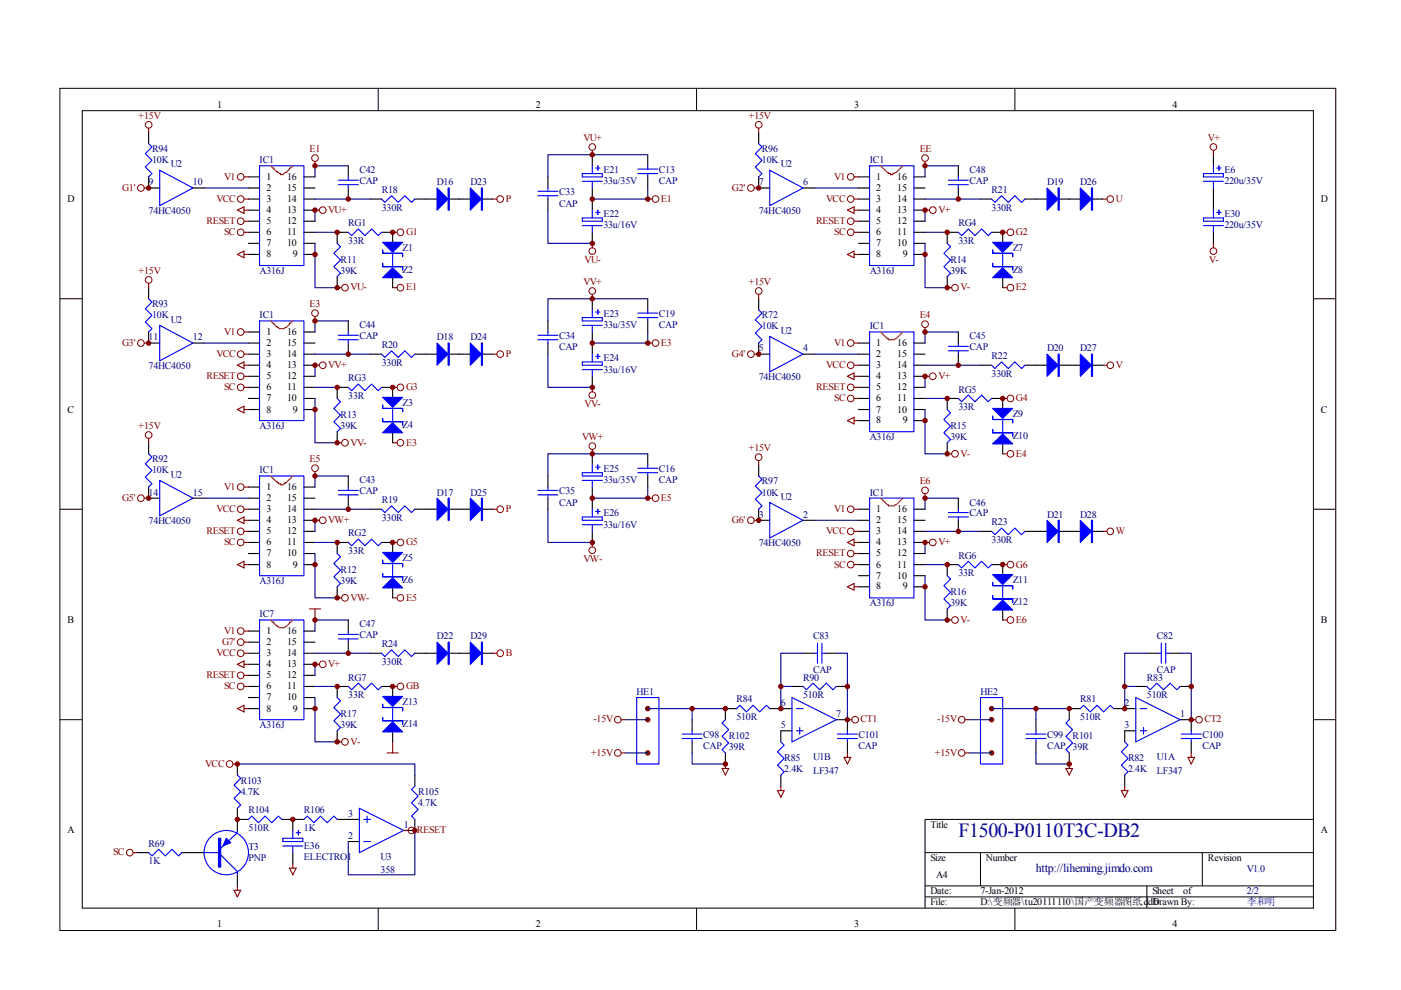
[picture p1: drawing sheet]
<svg xmlns="http://www.w3.org/2000/svg" width="297mm" height="210mm" viewBox="0 0 297 210" stroke-linecap="round" stroke-linejoin="round" font-family="sans-serif">
<g fill="none" stroke="#000" stroke-width=".21">
<path d="M12.7 18.7h270.5v178.6h-270.5zM80.2 18.7v4.7M147.7 18.7v4.7M215.2 18.7v4.7M17.4 23.5h261.1v169h-261.1zM12.7 63.3h4.7M278.4 63.3h4.7M12.7 108h4.7M278.4 108h4.7M12.7 152.6h4.7M278.4 152.6h4.7M278.4 173.7h-82.3v18.8"/>
<path d="M80.2 192.5v4.7M147.7 192.5v4.7M196.1 180.8h82.3M196.1 187.8h82.3M196.1 190.2h82.3M207.9 180.8v7M215.2 192.5v4.7M243.2 187.8v4.7M254.9 180.8v7"/>
</g>
<g fill="none" stroke="#00f" stroke-width=".23">
<path d="M31.5 30.5l.7 .7-1.4 1.4 1.4 1.4-1.4 1.4 1.4 1.4-.7 .7M33.9 36.1l7 3.8-7 3.7zM55 35.2h9.4v21.1h-9.4zM71.7 38.2h4.3M71.7 39.2h4.3M73.8 37.5v.7M73.8 39.2v.7M116.2 39.9v.7M123.5 36.8h4.2v.7h-4.2zM123.5 38.4h4.2M125.6 35.2v1.6M125.6 38.4v1.5"/>
<path d="M126.3 35.6h.9M126.8 35.2v.9M135.2 36.8h4.3M135.2 35.9h4.3M137.3 35.2v.7M137.3 36.8v.7M160.9 30.5l.7 .7-1.5 1.4 1.5 1.4-1.5 1.4 1.5 1.4-.7 .7M163.2 36.1l7.1 3.8-7.1 3.7zM184.4 35.2h9.4v21.1h-9.4zM201.1 38.2h4.2M201.1 39.2h4.2M203.2 37.5v.7"/>
<path d="M203.2 39.2v.7M255.2 36.8h4.2v.7h-4.2zM255.2 38.4h4.2M257.3 35.2v1.6M257.3 38.4v1.5M258 35.6h.9M258.4 35.2v.9M71.5 51.6l.7 .7-1.4 1.4 1.4 1.4-1.4 1.4 1.4 1.4-.7 .7M73.8 49.3l.7 .7 1.5-1.5 1.4 1.5 1.4-1.5 1.4 1.5 .7-.7M80.9 42.2l.7 .7 1.4-1.4 1.4 1.4 1.4-1.4 1.4 1.4 .8-.7M83.2 53.9v2.4M114.1 41.5h4.2"/>
<path d="M114.1 40.6h4.2M116.2 41.5v.7M123.5 46.2h4.2v.7h-4.2zM123.5 47.8h4.2M125.6 44.6v1.6M125.6 47.8v1.5M126.3 45h.9M126.8 44.6v.9M200.8 51.6l.7 .7-1.4 1.4 1.4 1.4-1.4 1.4 1.4 1.4-.7 .7M203.2 49.3l.7 .7 1.4-1.5 1.4 1.5 1.4-1.5 1.4 1.5 .7-.7M210.2 42.2l.7 .7 1.5-1.4 1.4 1.4 1.4-1.4 1.4 1.4 .7-.7M212.6 53.9v2.4"/>
<path d="M255.2 47.8h4.2M255.2 46.2h4.2v.7h-4.2zM257.3 44.6v1.6M257.3 47.8v1.5M258 45h.9M258.4 44.6v.9M31.5 63.3l.7 .7-1.4 1.5 1.4 1.4-1.4 1.4 1.4 1.4-.7 .7M33.9 69l7 3.7-7 3.8zM55 68h9.4v21.2h-9.4zM71.7 71.1h4.3M71.7 72h4.3M73.8 70.4v.7"/>
<path d="M73.8 72v.7M80.9 75.1l.7 .7 1.4-1.4 1.4 1.4 1.4-1.4 1.4 1.4 .8-.7M114.1 71.1h4.2M114.1 72h4.2M116.2 70.4v.7M116.2 72v.7M123.5 67.3h4.2v.7h-4.2zM123.5 76.7h4.2v.7h-4.2zM123.5 69h4.2M123.5 78.4h4.2M125.6 65.7v1.6M125.6 69v1.4"/>
<path d="M125.6 75.1v1.6M125.6 78.4v1.4M126.3 66.2h.9M126.3 75.6h.9M126.8 65.7v.9M126.8 75.1v.9M135.2 67.3h4.3M135.2 66.4h4.3M137.3 65.7v.7M137.3 67.3v.7M160.9 65.7l.7 .7-1.5 1.4 1.5 1.4-1.5 1.4 1.5 1.4-.7 .7M163.2 71.3l7.1 3.8-7.1 3.7z"/>
<path d="M184.4 70.4h9.4v21.1h-9.4zM201.1 73.4h4.2M201.1 74.4h4.2M203.2 72.7v.7M203.2 74.4v.7M210.2 77.4l.7 .7 1.5-1.4 1.4 1.4 1.4-1.4 1.4 1.4 .7-.7M31.5 96.2l.7 .7-1.4 1.4 1.4 1.4-1.4 1.5 1.4 1.4-.7 .7M71.5 84.5l.7 .7-1.4 1.4 1.4 1.4-1.4 1.4 1.4 1.4-.7 .7M73.8 82.1l.7 .7 1.5-1.4 1.4 1.4 1.4-1.4 1.4 1.4 .7-.7M83.2 86.8v2.4M125.6 98.6v1.6M126.3 99h.9"/>
<path d="M126.8 98.6v.9M135.2 99.3h4.3M137.3 98.6v.7M200.8 86.8l.7 .7-1.4 1.4 1.4 1.5-1.4 1.4 1.4 1.4-.7 .7M203.2 84.5l.7 .7 1.4-1.4 1.4 1.4 1.4-1.4 1.4 1.4 .7-.7M212.6 89.2v2.3M33.9 101.9l7 3.7-7 3.8zM55 100.9h9.4v21.2h-9.4zM71.5 117.4l.7 .7-1.4 1.4 1.4 1.4-1.4 1.4 1.4 1.4-.7 .7M71.7 104h4.3M71.7 104.9h4.3M73.8 115l.7 .7 1.5-1.4 1.4 1.4 1.4-1.4 1.4 1.4 .7-.7"/>
<path d="M73.8 103.3v.7M73.8 104.9v.7M80.9 108l.7 .7 1.4-1.4 1.4 1.4 1.4-1.4 1.4 1.4 .8-.7M83.2 119.7v2.4M114.1 104h4.2M114.1 104.9h4.2M116.2 103.3v.7M116.2 104.9v.7M123.5 109.6h4.2v.7h-4.2zM123.5 100.2h4.2v.7h-4.2zM123.5 101.9h4.2M123.5 111.3h4.2"/>
<path d="M125.6 101.9v1.4M125.6 108v1.6M125.6 111.3v1.4M126.3 108.4h.9M126.8 108v.9M135.2 100.2h4.3M137.3 100.2v.7M160.9 100.9l.7 .7-1.5 1.4 1.5 1.4-1.5 1.5 1.5 1.4-.7 .7M163.2 106.6l7.1 3.7-7.1 3.8zM184.4 105.6h9.4v21.2h-9.4zM201.1 108.7h4.2M201.1 109.6h4.2"/>
<path d="M203.2 119.7l.7 .7 1.4-1.4 1.4 1.4 1.4-1.4 1.4 1.4 .7-.7M203.2 108v.7M203.2 109.6v.7M210.2 112.7l.7 .7 1.5-1.4 1.4 1.4 1.4-1.4 1.4 1.4 .7-.7M55 131.5h9.4v21.1h-9.4zM71.7 134.5h4.3M71.7 135.4h4.3M73.8 133.8v.7M73.8 135.4v.8M80.9 138.5l.7 .7 1.4-1.4 1.4 1.4 1.4-1.4 1.4 1.4 .8-.7M172.6 138.5h.7M173.3 136.4v4.2"/>
<path d="M174.3 138.5h.7M174.3 136.4v4.2M200.8 122.1l.7 .7-1.4 1.4 1.4 1.4-1.4 1.4 1.4 1.4-.7 .7M212.6 124.4v2.4M245.5 138.5h.7M246.2 136.4v4.2M247.2 138.5h.7M247.2 136.4v4.2M71.5 147.9l.7 .7-1.4 1.4 1.4 1.4-1.4 1.4 1.4 1.4-.7 .7M73.8 145.5l.7 .8 1.5-1.5 1.4 1.5 1.4-1.5 1.4 1.5 .7-.8M83.2 150.2v2.4M135 147.9h4.7v14.1h-4.7z"/>
<path d="M144.6 155.6h4.3M144.6 156.6h4.3M146.7 154.9v.7M146.7 156.6v.7M153.8 152.6l-.7 .7 1.4 1.4-1.4 1.4 1.4 1.4-1.4 1.4 .7 .7M156.2 150.2l.7-.7 1.4 1.4 1.4-1.4 1.4 1.4 1.4-1.4 .7 .7M165.6 157.3l.7 .7-1.4 1.4 1.4 1.4-1.4 1.4 1.4 1.4-.7 .7M167.9 147.9l9.4 4.7-9.4 4.7zM168.8 150.2h1.5M168.8 154.9h1.5M169.6 154.2v1.4M170.3 145.5l.7 .8 1.4-1.5 1.4 1.5 1.4-1.5 1.4 1.5 .7-.8"/>
<path d="M177.6 155.6h4.2M177.6 156.6h4.2M179.7 154.9v.7M179.7 156.6v.7M207.9 147.9h4.7v14.1h-4.7zM217.5 155.6h4.3M217.5 156.6h4.3M219.6 154.9v.7M219.6 156.6v.7M226.7 152.6l-.7 .7 1.4 1.4-1.4 1.4 1.4 1.4-1.4 1.4 .7 .7M229 150.2l.8-.7 1.4 1.4 1.4-1.4 1.4 1.4 1.4-1.4 .7 .7M238.5 157.3l.7 .7-1.5 1.4 1.5 1.4-1.5 1.4 1.5 1.4-.7 .7"/>
<path d="M240.8 147.9l9.4 4.7-9.4 4.7zM241.7 150.2h1.5M241.7 154.9h1.5M242.5 154.2v1.4M243.2 145.5l.7 .8 1.4-1.5 1.4 1.5 1.4-1.5 1.4 1.5 .7-.8M250.4 155.6h4.3M250.4 156.6h4.3M252.6 154.9v.7M252.6 156.6v.7M50.3 164.3l.7 .7-1.4 1.5 1.4 1.4-1.4 1.4 1.4 1.4-.7 .7M50.3 176.1v.4l-3.5 3.3M52.7 173.7l.7-.7 1.4 1.4 1.4-1.4 1.4 1.4 1.4-1.4 .7 .7"/>
<path d="M60 177.7h4.2v.7h-4.2zM60 179.4h4.2M62.1 176.1v1.6M62.1 179.4v1.4M62.8 176.5h.9M63.3 176.1v.9M64.4 173.7l.7-.7 1.5 1.4 1.4-1.4 1.4 1.4 1.4-1.4 .7 .7M76.2 171.4l9.4 4.7-9.4 4.7zM77.1 178.4h1.4M77.1 173.7h1.4M77.8 173v1.4M88 166.7l-.8 .7 1.5 1.4-1.5 1.4 1.5 1.4-1.5 1.4 .8 .7"/>
<path d="M31.5 180.8l.7 .7 1.4-1.4 1.4 1.4 1.4-1.4 1.5 1.4 .7-.7M43 180.8h3.3M46.8 181.2l3.5 3.6v.7"/>
<circle cx="48" cy="180.8" r="4.7"/>
</g>
<g fill="none" stroke="#000" stroke-width=".23">
<path d="M31.5 37.5v2.4h2.4M31.5 28.1v2.4M40.9 39.9h2.4M52.7 37.5h2.3M52.7 39.9h2.3M64.4 37.5h2.4M64.4 39.9h2.4M73.8 35.2v2.3M73.8 39.9v2.3M116.2 37.5v2.4M125.6 32.8v2.4M125.6 39.9v4.7"/>
<path d="M137.3 32.8v2.4M137.3 37.5v2.4M160.9 37.5v2.4h2.3M160.9 28.1v2.4M170.3 39.9h2.3M182 37.5h2.4M182 39.9h2.4M193.8 37.5h2.3M193.8 39.9h2.3M203.2 35.2v2.3M203.2 39.9v2.3M257.3 32.8v2.4"/>
<path d="M257.3 39.9v4.7M52.7 42.2h2.3M52.7 44.6h2.3M52.7 46.9h2.3M52.7 49.3h2.3M52.7 51.6h2.3M52.7 53.9h2.3M64.4 42.2h2.4M64.4 44.6h2.4M64.4 46.9h2.4M64.4 49.3h2.4M64.4 51.6h2.4"/>
<path d="M64.4 53.9h2.4M71.5 58.6v2.4M73.8 49.3h-2.3v2.3M78.5 42.2h2.4M80.9 49.3h2.3v2.3M83.2 58.6v2.4M88 42.2h4.7M95 42.2h4.7M102.1 42.2h2.3M116.2 42.2v2.4M125.6 49.3v2.3M182 42.2h2.4"/>
<path d="M182 44.6h2.4M182 46.9h2.4M182 49.3h2.4M182 51.6h2.4M182 53.9h2.4M193.8 42.2h2.3M193.8 44.6h2.3M193.8 46.9h2.3M193.8 49.3h2.3M193.8 51.6h2.3M193.8 53.9h2.3M200.8 58.6v2.4"/>
<path d="M203.2 49.3h-2.4v2.3M207.9 42.2h2.3M210.2 49.3h2.4v2.3M212.6 58.6v2.4M217.3 42.2h4.7M224.3 42.2h4.7M231.4 42.2h2.4M257.3 49.3v2.3M31.5 70.4v2.3h2.4M31.5 61v2.3M40.9 72.7h2.4M52.7 70.4h2.3"/>
<path d="M52.7 72.7h2.3M52.7 75.1h2.3M52.7 77.4h2.3M52.7 79.8h2.3M64.4 70.4h2.4M64.4 72.7h2.4M64.4 75.1h2.4M64.4 77.4h2.4M64.4 79.8h2.4M73.8 68v2.4M73.8 72.7v2.4M78.5 75.1h2.4"/>
<path d="M88 75.1h4.7M95 75.1h4.7M102.1 75.1h2.3M116.2 68v2.4M116.2 72.7v2.4M125.6 63.3v2.4M125.6 70.4v4.7M125.6 79.8v2.3M137.3 63.3v2.4M137.3 68v2.4M160.9 72.7v2.4h2.3M160.9 63.3v2.4"/>
<path d="M170.3 75.1h2.3M182 72.7h2.4M182 75.1h2.4M182 77.4h2.4M182 79.8h2.4M193.8 72.7h2.3M193.8 75.1h2.3M193.8 77.4h2.3M193.8 79.8h2.3M203.2 70.4v2.3M203.2 75.1v2.3M207.9 77.4h2.3"/>
<path d="M217.3 77.4h4.7M224.3 77.4h4.7M231.4 77.4h2.4M31.5 93.9v2.3M52.7 82.1h2.3M52.7 84.5h2.3M52.7 86.8h2.3M64.4 82.1h2.4M64.4 84.5h2.4M64.4 86.8h2.4M71.5 91.5v2.4M73.8 82.1h-2.3v2.4"/>
<path d="M80.9 82.1h2.3v2.4M83.2 91.5v2.4M125.6 96.2v2.4M137.3 96.2v2.4M160.9 98.6v2.3M182 82.1h2.4M182 84.5h2.4M182 86.8h2.4M182 89.2h2.4M193.8 82.1h2.3M193.8 84.5h2.3M193.8 86.8h2.3"/>
<path d="M193.8 89.2h2.3M200.8 93.9v2.3M203.2 84.5h-2.4v2.3M210.2 84.5h2.4v2.3M212.6 93.9v2.3M31.5 103.3v2.3h2.4M40.9 105.6h2.4M52.7 103.3h2.3M52.7 105.6h2.3M52.7 108h2.3M52.7 110.3h2.3M52.7 112.7h2.3"/>
<path d="M52.7 115h2.3M52.7 117.4h2.3M52.7 119.7h2.3M64.4 103.3h2.4M64.4 105.6h2.4M64.4 108h2.4M64.4 110.3h2.4M64.4 112.7h2.4M64.4 115h2.4M64.4 117.4h2.4M64.4 119.7h2.4M73.8 115h-2.3v2.4"/>
<path d="M73.8 100.9v2.4M73.8 105.6v2.4M78.5 108h2.4M80.9 115h2.3v2.4M88 108h4.7M95 108h4.7M102.1 108h2.3M116.2 100.9v2.4M116.2 105.6v2.4M125.6 103.3v4.7M125.6 112.7v2.3M137.3 100.9v2.4"/>
<path d="M160.9 108v2.3h2.3M170.3 110.3h2.3M182 108h2.4M182 110.3h2.4M182 112.7h2.4M182 115h2.4M182 117.4h2.4M182 119.7h2.4M193.8 108h2.3M193.8 110.3h2.3M193.8 112.7h2.3M193.8 115h2.3"/>
<path d="M193.8 117.4h2.3M193.8 119.7h2.3M203.2 119.7h-2.4v2.4M203.2 105.6v2.4M203.2 110.3v2.4M207.9 112.7h2.3M210.2 119.7h2.4v2.4M217.3 112.7h4.7M224.3 112.7h4.7M231.4 112.7h2.4M52.7 133.8h2.3M52.7 136.2h2.3"/>
<path d="M52.7 138.5h2.3M64.4 133.8h2.4M64.4 136.2h2.4M64.4 138.5h2.4M71.5 124.4v2.4M73.8 131.5v2.3M73.8 136.2v2.3M78.5 138.5h2.4M83.2 124.4v2.4M88 138.5h4.7M95 138.5h4.7M102.1 138.5h2.3"/>
<path d="M170.3 138.5h2.3M175 138.5h2.3M182 122.1h2.4M182 124.4h2.4M193.8 122.1h2.3M193.8 124.4h2.3M200.8 129.1v2.4M212.6 129.1v2.4M243.2 138.5h2.3M247.9 138.5h2.3M52.7 140.9h2.3M52.7 143.2h2.3"/>
<path d="M52.7 145.5h2.3M52.7 147.9h2.3M52.7 150.2h2.3M64.4 140.9h2.4M64.4 143.2h2.4M64.4 145.5h2.4M64.4 147.9h2.4M64.4 150.2h2.4M71.5 154.9v2.4M73.8 145.5h-2.3v2.4M80.9 145.5h2.3v2.4M83.2 154.9v2.4"/>
<path d="M146.7 152.6v2.3M146.7 157.3v2.3M153.8 159.6v2.4M156.2 150.2h-2.4v2.4M163.2 150.2h4.7M167.9 145.5h2.4M167.9 154.9h-2.3v2.4M177.3 145.5h2.4M177.3 152.6h2.4v2.3M179.7 157.3v2.3M219.6 152.6v2.3M219.6 157.3v2.3"/>
<path d="M226.7 159.6v2.4M229 150.2h-2.3v2.4M236.1 150.2h4.7M240.8 145.5h2.4M240.8 154.9h-2.3v2.4M250.2 145.5h2.4M250.2 152.6h2.4v2.3M252.6 157.3v2.3M50.3 173.7h2.4M50.3 162v2.3M50.3 171.4v4.7M59.7 173.7h4.7"/>
<path d="M62.1 173.7v2.4M71.5 173.7h4.7M73.8 178.4h2.4M88 173.7v2.4h-2.4M88 164.3v2.4M165.6 164.3v2.4M238.5 164.3v2.4M29.2 180.8h2.3M38.6 180.8h4.7M50.3 185.5v2.3M62.1 180.8v2.3"/>
</g>
<path d="M57.4 35.2l.5 .4h.2a.82 .82 0 0 0 .7 .7v.3l.7 .2v.2a.74 .74 0 0 0 .9-.4h.3l.7-.7v-.3h.2l.5-.4M186.7 35.2l1.4 1.4h.3v.2h.4v.2h.5v-.2a4.3 4.3 0 0 0 2.1-1.6M57.4 68l.5 .5h.2a.82 .82 0 0 0 .7 .7v.3a1.82 1.82 0 0 0 2.1-.3l.5-.5v-.2h.2l.5-.5M186.7 70.4l1.4 1.4h.3v.2a2.17 2.17 0 0 0 2.1-.7l.9-.9M57.4 100.9l1.2 1.2h.2v.2h.2v.3h.5v.2h.5l.4-.2v-.3h.3l1.4-1.4M186.7 105.6l1.4 1.4h.3v.3a2.16 2.16 0 0 0 2.1-.7l.9-1M57.4 131.5l.5 .4h.2a.82 .82 0 0 0 .7 .7v.3a1.82 1.82 0 0 0 2.1-.3l.5-.4v-.3h.2l.5-.4" fill="none" stroke="#f00" stroke-width=".23"/>
<g fill="none" stroke="#800000" stroke-width=".21">
<circle cx="29.9" cy="39.9" r=".7"/>
<circle cx="31.5" cy="26.5" r=".71"/>
<circle cx="51" cy="37.5" r=".71"/>
<circle cx="66.8" cy="33.5" r=".71"/>
<circle cx="125.6" cy="31.2" r=".71"/>
<circle cx="159.2" cy="39.9" r=".71"/>
<circle cx="160.9" cy="26.5" r=".71"/>
<circle cx="180.4" cy="37.5" r=".7"/>
<circle cx="196.1" cy="33.5" r=".71"/>
<circle cx="257.3" cy="31.2" r=".7"/>
<circle cx="31.5" cy="59.3" r=".71"/>
<circle cx="51" cy="49.2" r=".71"/>
<circle cx="51" cy="46.9" r=".71"/>
<circle cx="51" cy="42.2" r=".71"/>
<circle cx="68.4" cy="44.6" r=".71"/>
<circle cx="84.9" cy="49.2" r=".71"/>
<circle cx="106.1" cy="42.2" r=".71"/>
<circle cx="125.6" cy="53.2" r=".71"/>
<circle cx="139" cy="42.2" r=".71"/>
<circle cx="180.4" cy="49.2" r=".71"/>
<circle cx="180.4" cy="46.9" r=".7"/>
<circle cx="180.4" cy="42.2" r=".7"/>
<circle cx="197.8" cy="44.6" r=".71"/>
<circle cx="214.2" cy="49.2" r=".71"/>
<circle cx="235.4" cy="42.2" r=".7"/>
<circle cx="257.3" cy="53.2" r=".7"/>
<circle cx="29.9" cy="72.7" r=".7"/>
<circle cx="51" cy="79.8" r=".71"/>
<circle cx="51" cy="70.4" r=".71"/>
<circle cx="51" cy="75.1" r=".71"/>
<circle cx="66.8" cy="66.4" r=".71"/>
<circle cx="68.4" cy="77.4" r=".71"/>
<circle cx="73.1" cy="61" r=".7"/>
<circle cx="84.9" cy="61" r=".7"/>
<circle cx="106.1" cy="75.1" r=".71"/>
<circle cx="125.6" cy="61.7" r=".71"/>
<circle cx="139" cy="72.7" r=".71"/>
<circle cx="159.2" cy="75.1" r=".71"/>
<circle cx="160.9" cy="61.7" r=".71"/>
<circle cx="180.4" cy="77.4" r=".7"/>
<circle cx="180.4" cy="72.7" r=".7"/>
<circle cx="196.1" cy="68.7" r=".71"/>
<circle cx="197.8" cy="79.8" r=".71"/>
<circle cx="202.5" cy="61" r=".71"/>
<circle cx="214.2" cy="61" r=".71"/>
<circle cx="235.4" cy="77.4" r=".7"/>
<circle cx="31.5" cy="92.2" r=".71"/>
<circle cx="51" cy="82.1" r=".71"/>
<circle cx="66.8" cy="99.3" r=".71"/>
<circle cx="73.1" cy="93.9" r=".7"/>
<circle cx="84.9" cy="82.1" r=".71"/>
<circle cx="84.9" cy="93.9" r=".7"/>
<circle cx="125.6" cy="94.6" r=".71"/>
<circle cx="125.6" cy="83.8" r=".71"/>
<circle cx="160.9" cy="96.9" r=".71"/>
<circle cx="180.4" cy="82.1" r=".71"/>
<circle cx="180.4" cy="84.5" r=".7"/>
<circle cx="202.5" cy="96.2" r=".71"/>
<circle cx="214.2" cy="96.2" r=".71"/>
<circle cx="214.2" cy="84.5" r=".71"/>
<circle cx="29.9" cy="105.6" r=".7"/>
<circle cx="51" cy="112.7" r=".71"/>
<circle cx="51" cy="115" r=".71"/>
<circle cx="51" cy="103.3" r=".71"/>
<circle cx="51" cy="108" r=".71"/>
<circle cx="68.4" cy="110.3" r=".71"/>
<circle cx="84.9" cy="115" r=".7"/>
<circle cx="106.1" cy="108" r=".71"/>
<circle cx="125.6" cy="116.7" r=".71"/>
<circle cx="139" cy="105.6" r=".71"/>
<circle cx="159.2" cy="110.3" r=".71"/>
<circle cx="180.4" cy="112.7" r=".71"/>
<circle cx="180.4" cy="119.7" r=".7"/>
<circle cx="180.4" cy="117.4" r=".7"/>
<circle cx="180.4" cy="108" r=".7"/>
<circle cx="196.1" cy="104" r=".71"/>
<circle cx="197.8" cy="115" r=".71"/>
<circle cx="214.2" cy="119.7" r=".71"/>
<circle cx="235.4" cy="112.7" r=".71"/>
<circle cx="51" cy="133.8" r=".71"/>
<circle cx="51" cy="138.5" r=".71"/>
<circle cx="51" cy="136.2" r=".71"/>
<circle cx="73.1" cy="126.8" r=".71"/>
<circle cx="84.9" cy="126.8" r=".71"/>
<circle cx="106.1" cy="138.5" r=".71"/>
<circle cx="202.5" cy="131.5" r=".71"/>
<circle cx="214.2" cy="131.5" r=".71"/>
<circle cx="51" cy="143.2" r=".71"/>
<circle cx="51" cy="145.5" r=".71"/>
<circle cx="68.4" cy="140.8" r=".71"/>
<circle cx="73.1" cy="157.3" r=".71"/>
<circle cx="84.9" cy="145.5" r=".71"/>
<circle cx="131" cy="159.6" r=".71"/>
<circle cx="131" cy="152.6" r=".71"/>
<circle cx="181.3" cy="152.6" r=".71"/>
<circle cx="203.9" cy="159.6" r=".71"/>
<circle cx="203.9" cy="152.6" r=".7"/>
<circle cx="254.2" cy="152.6" r=".7"/>
<circle cx="48.7" cy="162" r=".71"/>
<circle cx="87.2" cy="176.1" r=".71"/>
<circle cx="27.5" cy="180.8" r=".71"/>
</g>
<g fill="none" stroke="#800000" stroke-width=".23">
<path d="M30.6 39.9h.9M31.5 27.2v.9M51.7 37.5h1M66.8 34.2v1M125.6 31.9v.9M159.9 39.9h1M160.9 27.2v.9M181.1 37.5h.9M196.1 34.2v1M257.3 31.9v.9M50.3 44.6l1.4-.7v1.4zM50.3 53.9l1.4-.7v1.5z"/>
<path d="M51.7 49.3h1M51.7 46.9h1M51.7 42.2h1M51.7 44.6h1M51.7 53.9h1M66.8 44.6h.9M83.2 49.3h1M104.4 42.2h1M125.6 51.6v.9M137.3 42.2h1M179.7 44.6l1.4-.7v1.4zM179.7 53.9l1.4-.7v1.5z"/>
<path d="M181.1 49.3h.9M181.1 46.9h.9M181.1 42.2h.9M181.1 44.6h.9M181.1 53.9h.9M196.1 44.6h1M212.6 49.3h.9M233.8 42.2h.9M257.3 51.6v.9M30.6 72.7h.9M31.5 60.1v.9M50.3 77.4l1.4-.7v1.4z"/>
<path d="M51.7 79.8h1M51.7 75.1h1M51.7 70.4h1M51.7 77.4h1M66.8 67.1v.9M66.8 77.4h.9M71.5 61h.9M83.2 61h1M104.4 75.1h1M125.6 62.4v.9M137.3 72.7h1M159.9 75.1h1"/>
<path d="M160.9 62.4v.9M179.7 79.8l1.4-.7v1.4zM181.1 79.8h.9M181.1 77.4h.9M181.1 72.7h.9M196.1 79.8h1M196.1 69.5v.9M200.8 61h1M212.6 61h.9M233.8 77.4h.9M31.5 92.9v1M50.3 86.8l1.4-.7v1.4z"/>
<path d="M51.7 82.1h1M51.7 86.8h1M66.8 100v.9M71.5 93.9h.9M83.2 82.1h1M83.2 93.9h1M125.6 82.1v1M125.6 95.3v.9M160.9 97.6v1M179.7 89.2l1.4-.7v1.4zM181.1 82.1h.9M181.1 84.5h.9"/>
<path d="M181.1 89.2h.9M200.8 96.2h1M212.6 84.5h.9M212.6 96.2h.9M30.6 105.6h.9M50.3 110.3l1.4-.7v1.4zM50.3 119.7l1.4-.7v1.4zM51.7 115h1M51.7 112.7h1M51.7 108h1M51.7 103.3h1M51.7 110.3h1"/>
<path d="M51.7 119.7h1M66.8 110.3h.9M83.2 115h1M104.4 108h1M125.6 115v1M137.3 105.6h1M159.9 110.3h1M179.7 115l1.4-.7v1.4zM181.1 115h.9M181.1 112.7h.9M181.1 108h.9M181.1 119.7h.9"/>
<path d="M181.1 117.4h.9M196.1 115h1M196.1 104.7v.9M212.6 119.7h.9M233.8 112.7h.9M51.7 138.5h1M51.7 133.8h1M51.7 136.2h1M65.6 129.1h2.4M66.8 129.1v2.4M71.5 126.8h.9M83.2 126.8h1"/>
<path d="M104.4 138.5h1M179.7 124.4l1.4-.7v1.4zM181.1 124.4h.9M200.8 131.5h1M212.6 131.5h.9M50.3 140.9l1.4-.8v1.5zM50.3 150.2l1.4-.7v1.4zM51.7 145.5h1M51.7 143.2h1M51.7 140.9h1M51.7 150.2h1M66.8 140.9h.9"/>
<path d="M71.5 157.3h.9M82.1 159.6h2.3M83.2 145.5h1M83.2 157.3v2.3M131.7 159.6h.9M131.7 152.6h.9M179.7 152.6h.9M179.7 159.6v1M204.6 159.6h.9M204.6 152.6h.9M252.6 152.6h.9M252.6 159.6v1"/>
<path d="M49.4 162h.9M85.6 176.1h.9M153.1 162.9h1.4l-.7 1.4zM153.8 162v.9M164.9 167.6h1.4l-.7 1.4zM165.6 166.7v.9M179 160.6h1.4l-.7 1.4zM226 162.9h1.4l-.7 1.4zM226.7 162v.9M237.7 167.6h1.5l-.7 1.4zM238.5 166.7v.9M251.9 160.6h1.4l-.7 1.4z"/>
<path d="M28.2 180.8h1M49.6 188.8h1.4l-.7 1.4zM50.3 187.8v1M61.4 184.1h1.4l-.7 1.4zM62.1 183.1v1"/>
</g>
<g fill="none" stroke="#000080" stroke-width=".23">
<path d="M43.3 39.9h9.4M73.8 35.2h-7v2.3M137.3 32.8h-21.1v4.7M137.3 39.9v2.3h-11.7M172.6 39.9h9.4M203.2 35.2h-7.1v2.3M66.8 51.6v9.4h4.7M66.8 42.2h11.7M66.8 49.3h4.7M66.8 44.6v2.3M116.2 44.6v7h9.4M196.1 51.6v9.4h4.7"/>
<path d="M196.1 42.2h11.8M196.1 49.3h4.7M196.1 44.6v2.3M43.3 72.7h9.4M66.8 77.4v2.4M66.8 75.1h11.7M73.8 68h-7v2.4M116.2 75.1v7h9.4M137.3 63.3h-21.1v4.7M137.3 70.4v2.3h-11.7M172.6 75.1h9.4M196.1 79.8v2.3"/>
<path d="M196.1 77.4h11.8M203.2 70.4h-7.1v2.3M66.8 84.5v9.4h4.7M66.8 82.1h4.7M137.3 96.2h-21.1v4.7M196.1 86.8v9.4h4.7M196.1 84.5h4.7M43.3 105.6h9.4M66.8 117.4v9.4h4.7M66.8 110.3v2.4M66.8 108h11.7M66.8 115h4.7"/>
<path d="M73.8 100.9h-7v2.4M116.2 108v7h9.4M137.3 103.3v2.3h-11.7M172.6 110.3h9.4M196.1 115v2.4M196.1 112.7h11.8M196.1 119.7h4.7M203.2 105.6h-7.1v2.4M66.8 138.5h11.7M73.8 131.5h-7v2.3M170.3 138.5h-4.7v11.7M177.3 138.5h2.4v14.1"/>
<path d="M196.1 122.1v9.4h4.7M243.2 138.5h-4.7v11.7M250.2 138.5h2.4v14.1M66.8 147.9v9.4h4.7M66.8 140.9v2.3M66.8 145.5h4.7M132.6 152.6h4.7M132.6 159.6h4.7M137.3 150.2h16.5M146.7 159.6v2.4h7.1M146.7 150.2v2.4M165.6 145.5h2.3"/>
<path d="M205.5 152.6h4.7M205.5 159.6h4.7M210.2 150.2h16.5M219.6 159.6v2.4h7.1M219.6 150.2v2.4M238.5 145.5h2.3M50.3 162h37.7v2.3M88 176.1v9.4h-14.2v-7.1"/>
</g>
<g fill="#00f" stroke="#00f" stroke-width=".23">
<path d="M81.1 58.9l2.1-2.1 2.2 2.1z"/>
<path d="M81.1 51.4h4.3l-2.2 2.1z"/>
<path d="M92.7 39.9l2.3 2.3-2.3 2.4z"/>
<path d="M99.7 39.9l2.4 2.3-2.4 2.4z"/>
<path d="M81.1 91.8l2.1-2.2 2.2 2.2z"/>
<path d="M81.1 84.2h4.3l-2.2 2.2z"/>
<path d="M92.7 72.7l2.3 2.4-2.3 2.3z"/>
<path d="M99.7 72.7l2.4 2.4-2.4 2.3z"/>
<path d="M81.1 124.6l2.1-2.1 2.2 2.1z"/>
<path d="M81.1 117.1h4.3l-2.2 2.1z"/>
<path d="M92.7 105.6l2.3 2.4-2.3 2.3z"/>
<path d="M99.7 105.6l2.4 2.4-2.4 2.3z"/>
<path d="M81.1 155.2l2.1-2.1 2.2 2.1z"/>
<path d="M81.1 147.7h4.3l-2.2 2.1z"/>
<path d="M92.7 136.2l2.3 2.3-2.3 2.4z"/>
<path d="M99.7 136.2l2.4 2.3-2.4 2.4z"/>
<path d="M210.5 58.9l2.1-2.1 2.1 2.1z"/>
<path d="M210.5 51.4h4.2l-2.1 2.1z"/>
<path d="M222 39.9l2.3 2.3-2.3 2.4z"/>
<path d="M229 39.9l2.4 2.3-2.4 2.4z"/>
<path d="M210.5 94.1l2.1-2.1 2.1 2.1z"/>
<path d="M210.5 86.6h4.2l-2.1 2.1z"/>
<path d="M222 75.1l2.3 2.3-2.3 2.4z"/>
<path d="M229 75.1l2.4 2.3-2.4 2.4z"/>
<path d="M210.5 129.3l2.1-2.1 2.1 2.1z"/>
<path d="M210.5 121.8h4.2l-2.1 2.1z"/>
<path d="M222 110.3l2.3 2.4-2.3 2.3z"/>
<path d="M229 110.3l2.4 2.4-2.4 2.3z"/>
<path d="M48 177.7l.9 1-1.6 .7z"/>
<path d="M81.1 55.8v.7h4.3v.7v-.7h-4.3z" fill-rule="evenodd"/>
<path d="M81.1 53v.7h4.3v.7v-.7h-4.3z" fill-rule="evenodd"/>
<path d="M95 39.9h.2v4.7h-.2z" fill-rule="evenodd"/>
<path d="M102.1 39.9h.2v4.7h-.2z" fill-rule="evenodd"/>
<path d="M81.1 88.7v.7h4.3v.7v-.7h-4.3z" fill-rule="evenodd"/>
<path d="M81.1 85.9v.7h4.3v.7v-.7h-4.3z" fill-rule="evenodd"/>
<path d="M95 72.7h.2v4.7h-.2z" fill-rule="evenodd"/>
<path d="M102.1 72.7h.2v4.7h-.2z" fill-rule="evenodd"/>
<path d="M81.1 121.6v.7h4.3v.7v-.7h-4.3z" fill-rule="evenodd"/>
<path d="M81.1 118.8v.7h4.3v.7v-.7h-4.3z" fill-rule="evenodd"/>
<path d="M95 105.6h.2v4.7h-.2z" fill-rule="evenodd"/>
<path d="M102.1 105.6h.2v4.7h-.2z" fill-rule="evenodd"/>
<path d="M81.1 152.1v.7h4.3v.7v-.7h-4.3z" fill-rule="evenodd"/>
<path d="M81.1 149.3v.7h4.3v.7v-.7h-4.3z" fill-rule="evenodd"/>
<path d="M95 136.2h.2v4.7h-.2z" fill-rule="evenodd"/>
<path d="M102.1 136.2h.2v4.7h-.2z" fill-rule="evenodd"/>
<path d="M210.5 55.8v.7h4.2v.7v-.7h-4.2z" fill-rule="evenodd"/>
<path d="M210.5 53v.7h4.2v.7v-.7h-4.2z" fill-rule="evenodd"/>
<path d="M224.3 39.9h.3v4.7h-.3z" fill-rule="evenodd"/>
<path d="M231.4 39.9h.2v4.7h-.2z" fill-rule="evenodd"/>
<path d="M210.5 91.1v.7h4.2v.7v-.7h-4.2z" fill-rule="evenodd"/>
<path d="M210.5 88.2v.7h4.2v.7v-.7h-4.2z" fill-rule="evenodd"/>
<path d="M224.3 75.1h.3v4.7h-.3z" fill-rule="evenodd"/>
<path d="M231.4 75.1h.2v4.7h-.2z" fill-rule="evenodd"/>
<path d="M210.5 126.3v.7h4.2v.7v-.7h-4.2z" fill-rule="evenodd"/>
<path d="M210.5 123.5v.7h4.2v.7v-.7h-4.2z" fill-rule="evenodd"/>
<path d="M224.3 110.3h.3v4.7h-.3z" fill-rule="evenodd"/>
<path d="M231.4 110.3h.2v4.7h-.2z" fill-rule="evenodd"/>
<path d="M46.3 177.7h.5v6.1h-.5z" fill-rule="evenodd"/>
</g>
<g fill="#800000" stroke="#800000" stroke-width=".21">
<circle cx="137.3" cy="150.2" r=".47"/>
<circle cx="137.3" cy="152.6" r=".47"/>
<circle cx="137.3" cy="159.6" r=".47"/>
<circle cx="153.8" cy="150.2" r=".47"/>
<circle cx="153.8" cy="162" r=".47"/>
<circle cx="146.7" cy="150.2" r=".47"/>
<circle cx="179.7" cy="152.6" r=".47"/>
<circle cx="179.7" cy="145.5" r=".47"/>
<circle cx="165.6" cy="150.2" r=".47"/>
<circle cx="165.6" cy="145.5" r=".47"/>
<circle cx="210.2" cy="150.2" r=".47"/>
<circle cx="210.2" cy="152.6" r=".47"/>
<circle cx="210.2" cy="159.6" r=".47"/>
<circle cx="238.5" cy="150.2" r=".47"/>
<circle cx="252.6" cy="145.5" r=".47"/>
<circle cx="226.7" cy="150.2" r=".47"/>
<circle cx="226.7" cy="162" r=".47"/>
<circle cx="219.6" cy="150.2" r=".47"/>
<circle cx="238.5" cy="145.5" r=".47"/>
<circle cx="252.6" cy="152.6" r=".47"/>
<circle cx="125.6" cy="42.2" r=".47"/>
<circle cx="125.6" cy="51.6" r=".47"/>
<circle cx="137.3" cy="42.2" r=".47"/>
<circle cx="125.6" cy="32.8" r=".47"/>
<circle cx="125.6" cy="72.7" r=".47"/>
<circle cx="125.6" cy="105.6" r=".47"/>
<circle cx="125.6" cy="63.3" r=".47"/>
<circle cx="125.6" cy="82.1" r=".47"/>
<circle cx="125.6" cy="115" r=".47"/>
<circle cx="125.6" cy="96.2" r=".47"/>
<circle cx="137.3" cy="105.6" r=".47"/>
<circle cx="137.3" cy="72.7" r=".47"/>
<circle cx="88" cy="176.1" r=".47"/>
<circle cx="50.3" cy="162" r=".47"/>
<circle cx="50.3" cy="173.7" r=".47"/>
<circle cx="62.1" cy="173.7" r=".47"/>
<circle cx="66.8" cy="140.8" r=".47"/>
<circle cx="66.8" cy="131.5" r=".47"/>
<circle cx="66.8" cy="150.2" r=".47"/>
<circle cx="83.2" cy="145.5" r=".47"/>
<circle cx="71.5" cy="145.5" r=".47"/>
<circle cx="71.5" cy="157.3" r=".47"/>
<circle cx="73.8" cy="138.5" r=".47"/>
<circle cx="66.8" cy="44.6" r=".47"/>
<circle cx="66.8" cy="35.2" r=".47"/>
<circle cx="66.8" cy="53.9" r=".47"/>
<circle cx="83.2" cy="49.3" r=".47"/>
<circle cx="71.5" cy="49.3" r=".47"/>
<circle cx="31.5" cy="39.9" r=".47"/>
<circle cx="71.5" cy="61" r=".47"/>
<circle cx="73.8" cy="42.2" r=".47"/>
<circle cx="66.8" cy="77.4" r=".47"/>
<circle cx="66.8" cy="68" r=".47"/>
<circle cx="66.8" cy="86.8" r=".47"/>
<circle cx="83.2" cy="82.1" r=".47"/>
<circle cx="71.5" cy="82.1" r=".47"/>
<circle cx="31.5" cy="72.7" r=".47"/>
<circle cx="71.5" cy="93.9" r=".47"/>
<circle cx="73.8" cy="75.1" r=".47"/>
<circle cx="66.8" cy="110.3" r=".47"/>
<circle cx="66.8" cy="100.9" r=".47"/>
<circle cx="66.8" cy="119.7" r=".47"/>
<circle cx="83.2" cy="115" r=".47"/>
<circle cx="71.5" cy="115" r=".47"/>
<circle cx="31.5" cy="105.6" r=".47"/>
<circle cx="71.5" cy="126.8" r=".47"/>
<circle cx="73.8" cy="108" r=".47"/>
<circle cx="196.1" cy="53.9" r=".47"/>
<circle cx="196.1" cy="44.6" r=".47"/>
<circle cx="212.6" cy="49.3" r=".47"/>
<circle cx="200.8" cy="49.3" r=".47"/>
<circle cx="160.9" cy="39.9" r=".47"/>
<circle cx="196.1" cy="35.2" r=".47"/>
<circle cx="200.8" cy="61" r=".47"/>
<circle cx="203.2" cy="42.2" r=".47"/>
<circle cx="196.1" cy="89.2" r=".47"/>
<circle cx="196.1" cy="79.8" r=".47"/>
<circle cx="212.6" cy="84.5" r=".47"/>
<circle cx="200.8" cy="84.5" r=".47"/>
<circle cx="160.9" cy="75.1" r=".47"/>
<circle cx="196.1" cy="70.4" r=".47"/>
<circle cx="200.8" cy="96.2" r=".47"/>
<circle cx="203.2" cy="77.4" r=".47"/>
<circle cx="196.1" cy="124.4" r=".47"/>
<circle cx="196.1" cy="115" r=".47"/>
<circle cx="212.6" cy="119.7" r=".47"/>
<circle cx="200.8" cy="119.7" r=".47"/>
<circle cx="160.9" cy="110.3" r=".47"/>
<circle cx="196.1" cy="105.6" r=".47"/>
<circle cx="200.8" cy="131.5" r=".47"/>
<circle cx="203.2" cy="112.7" r=".47"/>
</g>
<text font-size="4.2" fill="#000080" x="203.2" y="177.4">F1500-P0110T3C-DB2</text>
<text font-size="2.5" fill="#000080" x="219.6" y="184.8">http://liheming.jimdo.com</text>
<g font-size="2.1">
<text x="46.1" y="22.9">1</text>
<text x="113.6" y="22.9">2</text>
<text x="181.1" y="22.9">3</text>
<text x="248.6" y="22.9">4</text>
<text x="56.5" y="38.1">1</text>
<text x="56.5" y="40.5">2</text>
<text x="60.9" y="40.5">15</text>
<text x="60.9" y="38.1">16</text>
<text x="185.8" y="38.1">1</text>
<text x="185.8" y="40.5">2</text>
<text x="190.2" y="40.5">15</text>
<text x="190.2" y="38.1">16</text>
<text x="14.3" y="42.8">D</text>
<text x="56.5" y="42.8">3</text>
<text x="56.5" y="45.1">4</text>
<text x="56.5" y="47.5">5</text>
<text x="60.9" y="47.5">12</text>
<text x="60.9" y="45.1">13</text>
<text x="60.9" y="42.8">14</text>
<text x="185.8" y="42.8">3</text>
<text x="185.8" y="45.1">4</text>
<text x="185.8" y="47.5">5</text>
<text x="190.2" y="47.5">12</text>
<text x="190.2" y="45.1">13</text>
<text x="190.2" y="42.8">14</text>
<text x="280.1" y="42.8">D</text>
<text x="56.5" y="49.9">6</text>
<text x="56.5" y="52.2">7</text>
<text x="60.9" y="52.2">10</text>
<text x="60.9" y="49.9">11</text>
<text x="185.8" y="49.9">6</text>
<text x="185.8" y="52.2">7</text>
<text x="190.2" y="52.2">10</text>
<text x="190.2" y="49.9">11</text>
<text x="56.5" y="54.5">8</text>
<text x="62.1" y="54.5">9</text>
<text x="185.8" y="54.5">8</text>
<text x="191.4" y="54.5">9</text>
<text x="56.5" y="71">1</text>
<text x="60.9" y="71">16</text>
<text x="56.5" y="73.3">2</text>
<text x="56.5" y="75.7">3</text>
<text x="60.9" y="75.7">14</text>
<text x="60.9" y="73.3">15</text>
<text x="185.8" y="73.3">1</text>
<text x="185.8" y="75.7">2</text>
<text x="190.2" y="75.7">15</text>
<text x="190.2" y="73.3">16</text>
<text x="56.5" y="78.1">4</text>
<text x="56.5" y="80.4">5</text>
<text x="56.5" y="82.7">6</text>
<text x="60.9" y="82.7">11</text>
<text x="60.9" y="80.4">12</text>
<text x="60.9" y="78.1">13</text>
<text x="185.8" y="78.1">3</text>
<text x="185.8" y="80.4">4</text>
<text x="185.8" y="82.7">5</text>
<text x="190.2" y="82.7">12</text>
<text x="190.2" y="80.4">13</text>
<text x="190.2" y="78.1">14</text>
<text x="14.3" y="87.5">C</text>
<text x="56.5" y="85.1">7</text>
<text x="56.5" y="87.5">8</text>
<text x="60.9" y="85.1">10</text>
<text x="62.1" y="87.5">9</text>
<text x="185.8" y="85.1">6</text>
<text x="185.8" y="87.5">7</text>
<text x="185.8" y="89.8">8</text>
<text x="190.2" y="87.5">10</text>
<text x="190.2" y="85.1">11</text>
<text x="191.4" y="89.8">9</text>
<text x="280.1" y="87.5">C</text>
<text x="56.5" y="103.9">1</text>
<text x="56.5" y="106.2">2</text>
<text x="60.9" y="106.2">15</text>
<text x="60.9" y="103.9">16</text>
<text x="56.5" y="108.6">3</text>
<text x="56.5" y="110.9">4</text>
<text x="56.5" y="113.3">5</text>
<text x="60.9" y="113.3">12</text>
<text x="60.9" y="110.9">13</text>
<text x="60.9" y="108.6">14</text>
<text x="185.8" y="108.6">1</text>
<text x="185.8" y="110.9">2</text>
<text x="185.8" y="113.3">3</text>
<text x="190.2" y="113.3">14</text>
<text x="190.2" y="110.9">15</text>
<text x="190.2" y="108.6">16</text>
<text x="56.5" y="115.6">6</text>
<text x="56.5" y="118">7</text>
<text x="60.9" y="118">10</text>
<text x="60.9" y="115.6">11</text>
<text x="185.8" y="115.6">4</text>
<text x="185.8" y="118">5</text>
<text x="190.2" y="118">12</text>
<text x="190.2" y="115.6">13</text>
<text x="56.5" y="120.3">8</text>
<text x="62.1" y="120.3">9</text>
<text x="185.8" y="120.3">6</text>
<text x="185.8" y="122.7">7</text>
<text x="185.8" y="125">8</text>
<text x="190.2" y="122.7">10</text>
<text x="190.2" y="120.3">11</text>
<text x="191.4" y="125">9</text>
<text x="14.3" y="132.1">B</text>
<text x="56.5" y="134.4">1</text>
<text x="56.5" y="136.8">2</text>
<text x="60.9" y="136.8">15</text>
<text x="60.9" y="134.4">16</text>
<text x="280.1" y="132.1">B</text>
<text x="56.5" y="139.1">3</text>
<text x="56.5" y="141.5">4</text>
<text x="56.5" y="143.8">5</text>
<text x="60.9" y="143.8">12</text>
<text x="60.9" y="141.5">13</text>
<text x="60.9" y="139.1">14</text>
<text x="56.5" y="146.1">6</text>
<text x="56.5" y="148.5">7</text>
<text x="60.9" y="148.5">10</text>
<text x="60.9" y="146.1">11</text>
<text x="56.5" y="150.9">8</text>
<text x="62.1" y="150.9">9</text>
<text x="14.3" y="176.7">A</text>
<text x="197.3" y="175.5">Title</text>
<text x="280.1" y="176.7">A</text>
<text x="197.3" y="182.6">Size</text>
<text x="209" y="182.6">Number</text>
<text x="256.1" y="182.6">Revision</text>
<text x="197.3" y="189.6">Date:</text>
<text x="197.3" y="192">File:</text>
<text x="198.5" y="186.1">A4</text>
<text x="207.9" y="189.6">7-Jan-2012</text>
<text x="207.9" y="192">D:\变频器\tu20111110\国产变频器图纸.ddb</text>
<text x="244.3" y="189.6">Sheet</text>
<text x="244.3" y="192">Drawn By:</text>
<text x="250.9" y="189.6">of</text>
<text x="46.1" y="196.6">1</text>
<text x="113.6" y="196.6">2</text>
<text x="181.1" y="196.6">3</text>
<text x="248.6" y="196.6">4</text>
</g>
<g font-size="2.1" fill="#800000">
<text x="29.4" y="25.2">+15V</text>
<text x="123.7" y="29.9">VU+</text>
<text x="158.7" y="25.2">+15V</text>
<text x="256.1" y="29.9">V+</text>
<text x="65.6" y="32.3">E1</text>
<text x="195" y="32.3">EE</text>
<text x="25.9" y="40.5">G1'</text>
<text x="47.5" y="38.1">V1</text>
<text x="155.2" y="40.5">G2'</text>
<text x="176.9" y="38.1">V1</text>
<text x="43.8" y="47.5">RESET</text>
<text x="45.9" y="42.8">VCC</text>
<text x="69.6" y="45.1">VU+</text>
<text x="107.3" y="42.8">P</text>
<text x="140.1" y="42.8">E1</text>
<text x="173.1" y="47.5">RESET</text>
<text x="175.2" y="42.8">VCC</text>
<text x="199" y="45.1">V+</text>
<text x="236.6" y="42.8">U</text>
<text x="47.5" y="49.9">SC</text>
<text x="86.1" y="49.9">G1</text>
<text x="176.9" y="49.9">SC</text>
<text x="215.4" y="49.9">G2</text>
<text x="29.4" y="58.1">+15V</text>
<text x="124" y="55.7">VU-</text>
<text x="256.4" y="55.7">V-</text>
<text x="65.6" y="65.1">E3</text>
<text x="74.3" y="61.6">VU-</text>
<text x="86.1" y="61.6">E1</text>
<text x="123.7" y="60.5">VV+</text>
<text x="158.7" y="60.5">+15V</text>
<text x="203.6" y="61.6">V-</text>
<text x="215.4" y="61.6">E2</text>
<text x="47.5" y="71">V1</text>
<text x="195" y="67.5">E4</text>
<text x="25.9" y="73.3">G3'</text>
<text x="45.9" y="75.7">VCC</text>
<text x="107.3" y="75.7">P</text>
<text x="140.1" y="73.3">E3</text>
<text x="155.2" y="75.7">G4'</text>
<text x="176.9" y="73.3">V1</text>
<text x="43.8" y="80.4">RESET</text>
<text x="47.5" y="82.7">SC</text>
<text x="69.6" y="78.1">VV+</text>
<text x="86.1" y="82.7">G3</text>
<text x="173.1" y="82.7">RESET</text>
<text x="175.2" y="78.1">VCC</text>
<text x="199" y="80.4">V+</text>
<text x="236.6" y="78.1">V</text>
<text x="124" y="86.3">VV-</text>
<text x="176.9" y="85.1">SC</text>
<text x="215.4" y="85.1">G4</text>
<text x="29.4" y="90.9">+15V</text>
<text x="74.3" y="94.5">VV-</text>
<text x="86.1" y="94.5">E3</text>
<text x="123.4" y="93.3">VW+</text>
<text x="158.7" y="95.7">+15V</text>
<text x="65.6" y="98">E5</text>
<text x="203.6" y="96.9">V-</text>
<text x="215.4" y="96.9">E4</text>
<text x="25.9" y="106.2">G5'</text>
<text x="47.5" y="103.9">V1</text>
<text x="140.1" y="106.2">E5</text>
<text x="195" y="102.7">E6</text>
<text x="43.8" y="113.3">RESET</text>
<text x="45.9" y="108.6">VCC</text>
<text x="69.6" y="110.9">VW+</text>
<text x="107.3" y="108.6">P</text>
<text x="155.2" y="110.9">G6'</text>
<text x="175.2" y="113.3">VCC</text>
<text x="176.9" y="108.6">V1</text>
<text x="236.6" y="113.3">W</text>
<text x="47.5" y="115.6">SC</text>
<text x="86.1" y="115.6">G5</text>
<text x="123.7" y="119.1">VW-</text>
<text x="173.1" y="118">RESET</text>
<text x="199" y="115.6">V+</text>
<text x="176.9" y="120.3">SC</text>
<text x="215.4" y="120.3">G6</text>
<text x="74.3" y="127.4">VW-</text>
<text x="86.1" y="127.4">E5</text>
<text x="47.1" y="136.8">G7'</text>
<text x="47.5" y="134.4">V1</text>
<text x="203.6" y="132.1">V-</text>
<text x="215.4" y="132.1">E6</text>
<text x="43.8" y="143.8">RESET</text>
<text x="45.9" y="139.1">VCC</text>
<text x="69.6" y="141.5">V+</text>
<text x="107.3" y="139.1">B</text>
<text x="47.5" y="146.1">SC</text>
<text x="86.1" y="146.1">GB</text>
<text x="125.8" y="153.2">-15V</text>
<text x="182.5" y="153.2">CT1</text>
<text x="198.7" y="153.2">-15V</text>
<text x="255.4" y="153.2">CT2</text>
<text x="74.3" y="157.9">V-</text>
<text x="125.3" y="160.3">+15V</text>
<text x="198.2" y="160.3">+15V</text>
<text x="43.5" y="162.6">VCC</text>
<text x="88.4" y="176.7">RESET</text>
<text x="24" y="181.4">SC</text>
</g>
<g font-size="2.1" fill="#000080">
<text x="32.3" y="32.3">R94</text>
<text x="32.3" y="34.6">10K</text>
<text x="36.2" y="35.5">U2</text>
<text x="55" y="34.6">IC1</text>
<text x="161.5" y="32.3">R96</text>
<text x="161.5" y="34.6">10K</text>
<text x="165.5" y="35.5">U2</text>
<text x="184.4" y="34.6">IC1</text>
<text x="31.5" y="39.3">9</text>
<text x="40.9" y="39.3">10</text>
<text x="76.2" y="36.7">C42</text>
<text x="76.2" y="39">CAP</text>
<text x="80.9" y="40.9">R18</text>
<text x="92.6" y="39.3">D16</text>
<text x="99.7" y="39.3">D23</text>
<text x="118.5" y="41.4">C33</text>
<text x="127.9" y="36.7">E21</text>
<text x="127.9" y="39">33u/35V</text>
<text x="139.7" y="36.7">C13</text>
<text x="139.7" y="39">CAP</text>
<text x="160.9" y="39.3">7</text>
<text x="170.3" y="39.3">6</text>
<text x="205.6" y="36.7">C48</text>
<text x="205.6" y="39">CAP</text>
<text x="210.2" y="40.9">R21</text>
<text x="222" y="39.3">D19</text>
<text x="229" y="39.3">D26</text>
<text x="259.6" y="36.7">E6</text>
<text x="259.6" y="39">220u/35V</text>
<text x="31.5" y="45.4">74HC4050</text>
<text x="80.9" y="44.7">330R</text>
<text x="118.5" y="43.8">CAP</text>
<text x="127.9" y="46.1">E22</text>
<text x="160.9" y="45.4">74HC4050</text>
<text x="210.2" y="44.7">330R</text>
<text x="259.6" y="46.1">E30</text>
<text x="73.8" y="48">RG1</text>
<text x="73.8" y="51.7">33R</text>
<text x="85.3" y="53.2">Z1</text>
<text x="127.9" y="48.4">33u/16V</text>
<text x="203.2" y="48">RG4</text>
<text x="203.2" y="51.7">33R</text>
<text x="214.7" y="53.2">Z7</text>
<text x="259.6" y="48.4">220u/35V</text>
<text x="55" y="58.1">A316J</text>
<text x="72.2" y="55.7">R11</text>
<text x="72.2" y="58.1">39K</text>
<text x="85.3" y="57.8">Z2</text>
<text x="184.4" y="58.1">A316J</text>
<text x="201.5" y="55.7">R14</text>
<text x="201.5" y="58.1">39K</text>
<text x="214.7" y="57.8">Z8</text>
<text x="32.3" y="65.1">R93</text>
<text x="32.3" y="67.5">10K</text>
<text x="36.2" y="68.4">U2</text>
<text x="55" y="67.5">IC1</text>
<text x="76.2" y="69.6">C44</text>
<text x="76.2" y="71.9">CAP</text>
<text x="118.5" y="71.9">C34</text>
<text x="127.9" y="67.2">E23</text>
<text x="127.9" y="69.6">33u/35V</text>
<text x="139.7" y="67.2">C19</text>
<text x="139.7" y="69.6">CAP</text>
<text x="161.5" y="67.5">R72</text>
<text x="161.5" y="69.8">10K</text>
<text x="165.5" y="70.8">U2</text>
<text x="184.4" y="69.8">IC1</text>
<text x="205.6" y="71.9">C45</text>
<text x="31.5" y="72.2">11</text>
<text x="40.9" y="72.2">12</text>
<text x="80.9" y="73.8">R20</text>
<text x="80.9" y="77.6">330R</text>
<text x="92.6" y="72.2">D18</text>
<text x="99.7" y="72.2">D24</text>
<text x="118.5" y="74.3">CAP</text>
<text x="127.9" y="76.6">E24</text>
<text x="160.9" y="74.5">5</text>
<text x="170.3" y="74.5">4</text>
<text x="205.6" y="74.3">CAP</text>
<text x="210.2" y="76.1">R22</text>
<text x="222" y="74.5">D20</text>
<text x="229" y="74.5">D27</text>
<text x="31.5" y="78.2">74HC4050</text>
<text x="73.8" y="80.9">RG3</text>
<text x="127.9" y="79">33u/16V</text>
<text x="160.9" y="80.6">74HC4050</text>
<text x="203.2" y="83.2">RG5</text>
<text x="210.2" y="79.9">330R</text>
<text x="72.2" y="88.6">R13</text>
<text x="73.8" y="84.6">33R</text>
<text x="85.3" y="86">Z3</text>
<text x="203.2" y="87">33R</text>
<text x="214.7" y="88.4">Z9</text>
<text x="55" y="90.9">A316J</text>
<text x="72.2" y="90.9">39K</text>
<text x="85.3" y="90.7">Z4</text>
<text x="184.4" y="93.3">A316J</text>
<text x="201.5" y="90.9">R15</text>
<text x="201.5" y="93.3">39K</text>
<text x="214.7" y="93.1">Z10</text>
<text x="32.3" y="98">R92</text>
<text x="32.3" y="100.3">10K</text>
<text x="36.2" y="101.3">U2</text>
<text x="55" y="100.3">IC1</text>
<text x="127.9" y="100.1">E25</text>
<text x="139.7" y="100.1">C16</text>
<text x="31.5" y="105.1">14</text>
<text x="40.9" y="105.1">15</text>
<text x="76.2" y="102.5">C43</text>
<text x="76.2" y="104.8">CAP</text>
<text x="80.9" y="106.7">R19</text>
<text x="92.6" y="105.1">D17</text>
<text x="99.7" y="105.1">D25</text>
<text x="118.5" y="104.8">C35</text>
<text x="118.5" y="107.2">CAP</text>
<text x="127.9" y="102.5">33u/35V</text>
<text x="139.7" y="102.5">CAP</text>
<text x="161.5" y="102.7">R97</text>
<text x="161.5" y="105.1">10K</text>
<text x="165.5" y="106">U2</text>
<text x="184.4" y="105.1">IC1</text>
<text x="205.6" y="107.2">C46</text>
<text x="31.5" y="111.2">74HC4050</text>
<text x="73.8" y="113.7">RG2</text>
<text x="80.9" y="110.4">330R</text>
<text x="127.9" y="109.5">E26</text>
<text x="127.9" y="111.9">33u/16V</text>
<text x="160.9" y="109.7">3</text>
<text x="170.3" y="109.7">2</text>
<text x="205.6" y="109.5">CAP</text>
<text x="210.2" y="111.4">R23</text>
<text x="222" y="109.7">D21</text>
<text x="229" y="109.7">D28</text>
<text x="73.8" y="117.5">33R</text>
<text x="85.3" y="118.9">Z5</text>
<text x="160.9" y="115.8">74HC4050</text>
<text x="203.2" y="118.5">RG6</text>
<text x="210.2" y="115.2">330R</text>
<text x="55" y="123.9">A316J</text>
<text x="72.2" y="121.5">R12</text>
<text x="72.2" y="123.9">39K</text>
<text x="85.3" y="123.6">Z6</text>
<text x="203.2" y="122.2">33R</text>
<text x="214.7" y="123.6">Z11</text>
<text x="55" y="130.9">IC7</text>
<text x="184.4" y="128.5">A316J</text>
<text x="201.5" y="126.2">R16</text>
<text x="201.5" y="128.5">39K</text>
<text x="214.7" y="128.3">Z12</text>
<text x="76.2" y="133">C47</text>
<text x="76.2" y="135.3">CAP</text>
<text x="80.9" y="137.3">R24</text>
<text x="92.6" y="135.6">D22</text>
<text x="99.7" y="135.6">D29</text>
<text x="172.4" y="135.6">C83</text>
<text x="245.3" y="135.6">C82</text>
<text x="80.9" y="141">330R</text>
<text x="172.4" y="142.6">CAP</text>
<text x="245.3" y="142.6">CAP</text>
<text x="73.8" y="144.3">RG7</text>
<text x="73.8" y="148">33R</text>
<text x="85.3" y="149.5">Z13</text>
<text x="135" y="147.3">HE1</text>
<text x="156.1" y="148.9">R84</text>
<text x="165.5" y="149.7">6</text>
<text x="170.3" y="144.3">R90</text>
<text x="170.3" y="148">510R</text>
<text x="207.9" y="147.3">HE2</text>
<text x="229" y="148.9">R81</text>
<text x="238.4" y="149.7">2</text>
<text x="243.2" y="144.3">R83</text>
<text x="243.2" y="148">510R</text>
<text x="55" y="154.4">A316J</text>
<text x="72.2" y="152">R17</text>
<text x="72.2" y="154.4">39K</text>
<text x="85.3" y="154.1">Z14</text>
<text x="156.1" y="152.8">510R</text>
<text x="165.5" y="154.4">5</text>
<text x="177.3" y="152">7</text>
<text x="229" y="152.8">510R</text>
<text x="238.4" y="154.4">3</text>
<text x="250.2" y="152">1</text>
<text x="149.1" y="156.5">C98</text>
<text x="149.1" y="158.8">CAP 39R</text>
<text x="154.5" y="156.7">R102</text>
<text x="166.3" y="161.4">R85</text>
<text x="172.4" y="161.2">U1B</text>
<text x="182" y="156.5">C101</text>
<text x="182" y="158.8">CAP</text>
<text x="222" y="156.5">C99</text>
<text x="222" y="158.8">CAP 39R</text>
<text x="227.4" y="156.7">R101</text>
<text x="239.2" y="161.4">R82</text>
<text x="245.3" y="161.2">U1A</text>
<text x="254.9" y="156.5">C100</text>
<text x="254.9" y="158.8">CAP</text>
<text x="51.1" y="166.1">R103</text>
<text x="166.3" y="163.8">2.4K</text>
<text x="172.4" y="164">LF347</text>
<text x="239.2" y="163.8">2.4K</text>
<text x="245.3" y="164">LF347</text>
<text x="51.1" y="168.5">4.7K</text>
<text x="52.7" y="172.5">R104</text>
<text x="64.4" y="172.5">R106</text>
<text x="73.8" y="173.2">3</text>
<text x="88.6" y="168.5">R105</text>
<text x="88.6" y="170.8">4.7K</text>
<text x="31.5" y="179.5">R69</text>
<text x="52.7" y="176.2">510R</text>
<text x="64.4" y="176.2">1K</text>
<text x="73.8" y="177.9">2</text>
<text x="85.6" y="175.5">1</text>
<text x="31.5" y="183.2">1K</text>
<text x="52.7" y="180.2">T3</text>
<text x="52.7" y="182.6">PNP</text>
<text x="64.4" y="180">E36</text>
<text x="64.4" y="182.3">ELECTRO1</text>
<text x="80.7" y="182.3">U3</text>
<text x="80.7" y="185.2">358</text>
<text x="264.3" y="184.9">V1.0</text>
<text x="264.3" y="189.6">2/2</text>
<text x="264.3" y="192">李和明</text>
</g>
</svg>
